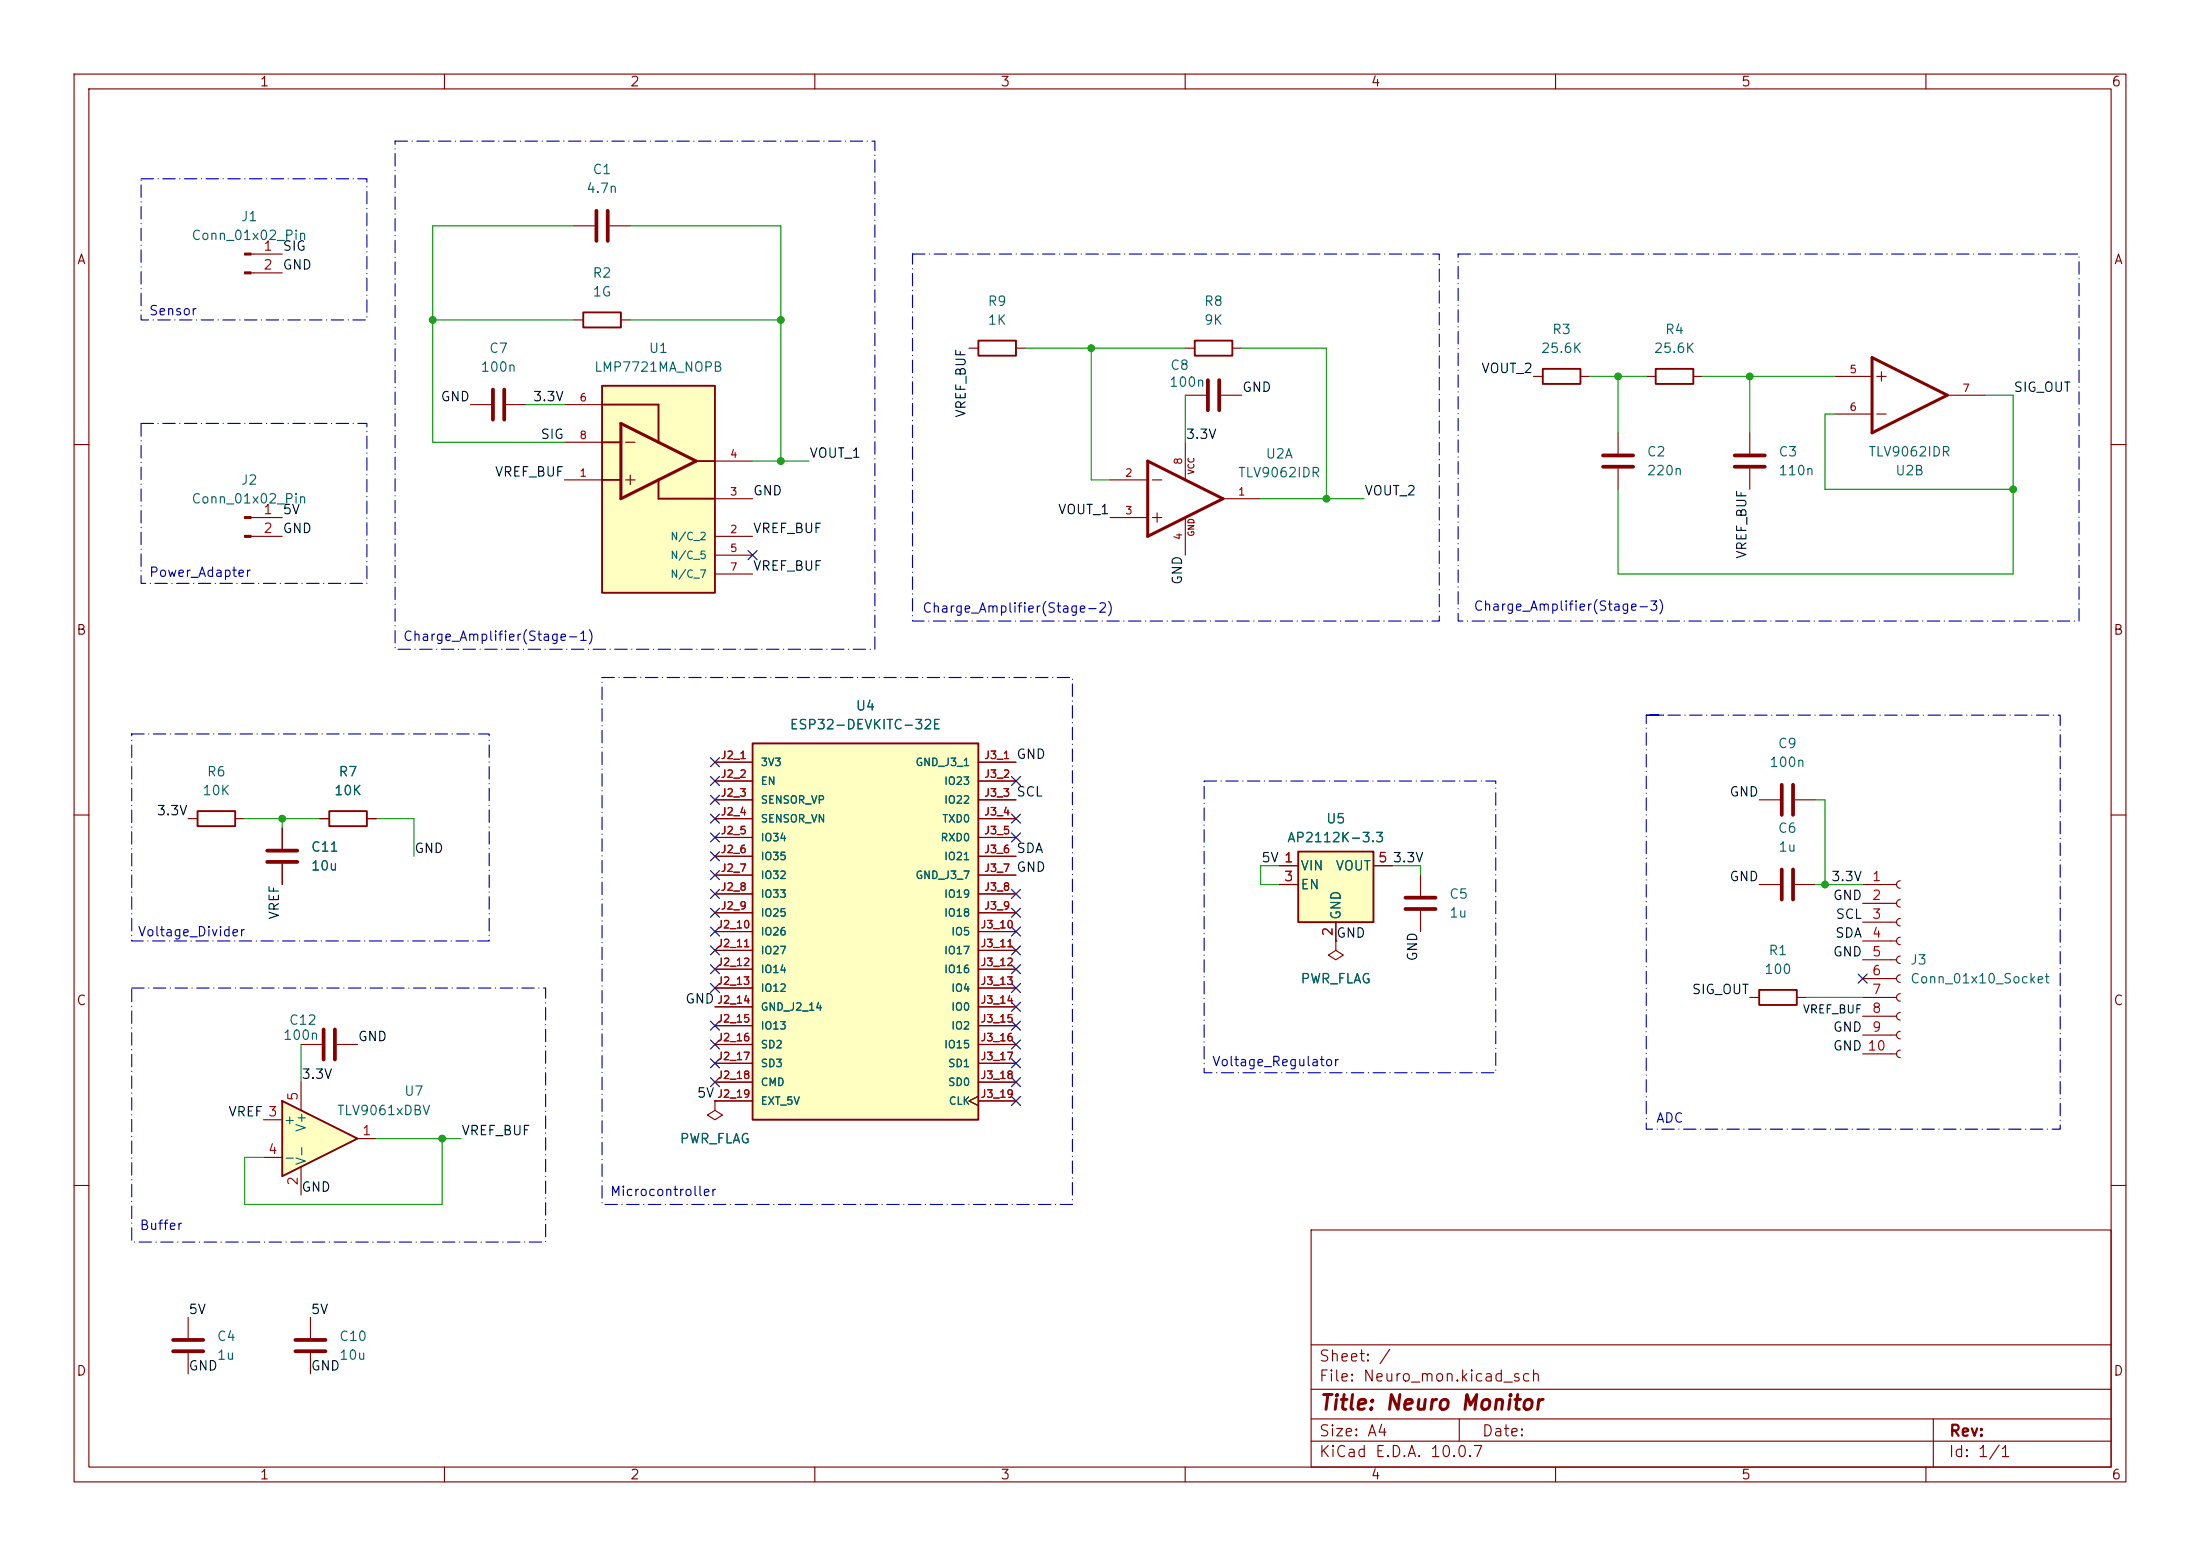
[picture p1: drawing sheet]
<svg xmlns="http://www.w3.org/2000/svg" width="297mm" height="210mm" viewBox="0 0 297 210" stroke-linecap="round" stroke-linejoin="round" font-family="sans-serif">
<g fill="none" stroke="#840000" stroke-width=".15">
<path d="M10 10h277v190h-277zM12 12h273v186h-273zM60 10v2M110 10v2M160 10v2M210 10v2M260 10v2M63.5 54.6h2.8M68.3 54.6h2.8M10 60h2M285 60h2M10 110h2"/>
<path d="M285 110h2M10 160h2M177 166h108v32h-108zM285 160h2M60 198v2M110 198v2M160 198v2M177 194.5h108M177 191.5h108M177 187.5h108M177 181.5h108M197 191.5v3"/>
<path d="M210 198v2M260 198v2M261 191.5v6.5"/>
</g>
<path d="M66.5 52.6v4M68.1 52.6v4" fill="none" stroke="#840000" stroke-width=".51"/>
<path d="M81.3 52.1h15.2v27.9h-15.2z" fill="#ffffc2"/>
<path d="M81.3 52.1h15.2v27.9h-15.2zM81.3 54.6h7.6v5.1M81.3 59.7h2.5M132.1 46h5.1v2h-5.1zM81.3 64.8h2.5M88.9 64.8v2.5h7.6M94 62.2h2.5M44.4 109.5h5.1v2h-5.1z" fill="none" stroke="#840000" stroke-width=".25"/>
<path d="M83.8 57.2l10.2 5-10.2 5.1zM154.9 62.2l10.2 5.1-10.2 5.1z" fill="none" stroke="#840000" stroke-width=".41"/>
<g fill="none" stroke="#840000" stroke-width=".15">
<path d="M76.2 59.7h5.1M76.2 54.6h5.1M84.5 59.7h1.2M130.8 47h1.3M137.2 47h1.2M160 53.3h2.8M160 59.7v5.1M164.8 53.3h2.8M76.2 64.8h5.1M84.5 64.8h1.2M85.1 64.1v1.3M96.5 72.4h5.1"/>
<path d="M96.5 67.3h5.1M96.5 62.2h5.1M96.5 74.9h5.1M96.5 77.5h5.1M149.9 64.8h5M149.9 69.9h5M155.6 64.8h1.2M155.6 69.9h1.2M156.2 69.2v1.3M160 69.9v5M165.1 67.3h5.1M43.2 110.5h1.2"/>
<path d="M49.5 110.5h1.3M96.5 148.6v1.3l1 .6-1 .6-1-.6 1-.6M96.5 148.6h.1M41.9 177.8v2.8M41.9 182.6v2.8"/>
</g>
<path d="M163.1 51.3v4.1M164.6 51.3v4.1M39.9 180.8h4M39.9 182.4h4" fill="none" stroke="#840000" stroke-width=".51"/>
<path d="M101.6 100.3h30.5v50.8h-30.5z" fill="#ffffc2"/>
<path d="M78.7 42.2h5.1v2h-5.1zM208.3 49.8h5.1v2h-5.1zM223.5 49.8h5.1v2h-5.1zM26.7 109.5h5v2h-5zM101.6 100.3h30.5v50.8h-30.5z" fill="none" stroke="#840000" stroke-width=".25"/>
<g fill="none" stroke="#840000" stroke-width=".15">
<path d="M77.5 43.2h1.2M83.8 43.2h1.3M207 50.8h1.3M213.4 50.8h1.2M218.4 58.4v2.8M222.2 50.8h1.3M228.6 50.8h1.3M236.2 58.4v2.8M247.6 50.8h5.1M247.6 55.9h5.1M253.4 50.8h1.2M253.4 55.9h1.2"/>
<path d="M254 50.2v1.2M262.9 53.3h5.1M33.9 69.9h4.2M33.9 72.4h4.2M218.4 63.2v2.8M236.2 63.2v2.8M25.4 110.5h1.3M31.7 110.5h1.3M38.1 111.8v2.8M38.1 116.6v2.8M96.5 102.9h5.1M96.5 105.4h5.1"/>
<path d="M96.5 108h5.1M96.5 110.5h5.1M96.5 113h5.1M96.5 115.6h5.1M96.5 118.1h5.1M132.1 102.9h5.1M132.1 105.4h5.1M132.1 108h5.1M132.1 110.5h5.1M132.1 113h5.1M132.1 115.6h5.1M132.1 118.1h5.1"/>
<path d="M237.5 108h2.8M237.5 119.4h2.8M242.3 108h2.8M242.3 119.4h2.8M96.5 120.7h5.1M96.5 123.2h5.1M96.5 125.7h5.1M96.5 128.3h5.1M96.5 130.8h5.1M96.5 133.4h5.1M96.5 135.9h5.1M96.5 138.4h5.1"/>
<path d="M132.1 120.7h5.1M132.1 123.2h5.1M132.1 125.7h5.1M132.1 128.3h5.1M132.1 130.8h5.1M132.1 133.4h5.1M132.1 135.9h5.1M132.1 138.4h5.1M96.5 141h5.1M96.5 143.5h5.1M96.5 146.1h5.1M96.5 148.6h5.1"/>
<path d="M132.1 148l-1.3 .6 1.3 .6M132.1 141h5.1M132.1 143.5h5.1M132.1 146.1h5.1M132.1 148.6h5.1M25.4 177.8v2.8M25.4 182.6v2.8"/>
</g>
<path d="M216.4 61.5h4.1M216.4 63h4.1M234.2 61.5h4.1M234.2 63h4.1M36.1 114.8h4M36.1 116.3h4M240.5 105.9v4.1M240.5 117.3v4.1M242.1 105.9v4.1M242.1 117.3v4.1M23.4 180.8h4M23.4 182.4h4" fill="none" stroke="#840000" stroke-width=".51"/>
<g fill="#840000" stroke="#840000" stroke-width=".15">
<path d="M33 69.7h.9v.3h-.9z"/>
<path d="M33 72.3h.9v.2h-.9z"/>
</g>
<path d="M252.7 48.3l10.2 5-10.2 5.1z" fill="none" stroke="#840000" stroke-width=".41"/>
<path d="M38.1 148.6l10.2 5.1-10.2 5.1z" fill="#ffffc2"/>
<path d="M237.5 133.6h5.1v2h-5.1zM38.1 148.6l10.2 5.1-10.2 5.1z" fill="none" stroke="#840000" stroke-width=".25"/>
<g fill="none" stroke="#840000" stroke-width=".15">
<path d="M77.5 30.5h2.8M82.3 30.5h2.8M180.3 127v1.3l1.1 .6-1.1 .6-1-.6 1-.6M180.3 127h.1M236.2 134.6h1.3M242.6 134.6h1.2M35.6 151.1h2.5M35.6 156.2h2.5M40.6 146.1v3.8M40.6 157.5v3.8M40.6 141h2.8M45.5 141h2.8"/>
<path d="M48.3 153.7h2.5"/>
</g>
<path d="M80.5 28.4v4.1M82 28.4v4.1M43.7 138.9v4.1M45.2 138.9v4.1" fill="none" stroke="#840000" stroke-width=".51"/>
<path d="M175.3 114.9h10.1v9.6h-10.1z" fill="#ffffc2"/>
<path d="M161.3 46h5.1v2h-5.1zM175.3 114.9h10.1v9.6h-10.1z" fill="none" stroke="#840000" stroke-width=".25"/>
<g fill="none" stroke="#840000" stroke-width=".15">
<path d="M33.9 34.3h4.2M33.9 36.8h4.2M160 47h1.3M166.4 47h1.2M38.1 111.8v2.8M38.1 116.6v2.8M43.2 110.5h1.2M49.5 110.5h1.3M96.5 102.9h5.1M96.5 105.4h5.1M96.5 108h5.1M96.5 110.5h5.1"/>
<path d="M96.5 113h5.1M96.5 115.6h5.1M96.5 118.1h5.1M132.1 102.9h5.1M132.1 105.4h5.1M132.1 108h5.1M132.1 110.5h5.1M132.1 113h5.1M132.1 115.6h5.1M132.1 118.1h5.1M172.7 116.8h2.6M172.7 119.4h2.6"/>
<path d="M185.4 116.8h2.6M191.8 118.1v2.8M251.5 119.4h4.5M256.5 118.9a.51 .51 0 0 0-.5 .5 .51 .51 0 0 0 .5 .5M96.5 120.7h5.1M96.5 123.2h5.1M96.5 125.7h5.1M96.5 128.3h5.1M96.5 130.8h5.1M96.5 133.4h5.1M96.5 135.9h5.1M96.5 138.4h5.1"/>
<path d="M132.1 120.7h5.1M132.1 123.2h5.1M132.1 125.7h5.1M132.1 128.3h5.1M132.1 130.8h5.1M132.1 133.4h5.1M132.1 135.9h5.1M132.1 138.4h5.1M180.3 127h.1M180.3 124.5v2.5M191.8 122.9v2.8M251.5 121.9h4.5"/>
<path d="M251.5 124.5h4.5M251.5 127h4.5M251.5 129.5h4.5M251.5 132.1h4.5M251.5 134.6h4.5M251.5 137.2h4.5M251.5 139.7h4.5M256.5 121.4a.51 .51 0 0 0-.5 .5 .51 .51 0 0 0 .5 .5M256.5 124a.51 .51 0 0 0-.5 .5 .51 .51 0 0 0 .5 .5M256.5 126.5a.51 .51 0 0 0-.5 .5 .51 .51 0 0 0 .5 .5M256.5 129a.51 .51 0 0 0-.5 .5 .51 .51 0 0 0 .5 .5M256.5 131.6a.51 .51 0 0 0-.5 .5 .51 .51 0 0 0 .5 .5"/>
<path d="M256.5 134.1a.51 .51 0 0 0-.5 .5 .51 .51 0 0 0 .5 .5M256.5 136.7a.51 .51 0 0 0-.5 .5 .51 .51 0 0 0 .5 .5M256.5 139.2a.51 .51 0 0 0-.5 .5 .51 .51 0 0 0 .5 .5M96.5 148.6h.1M96.5 141h5.1M96.5 143.5h5.1M96.5 146.1h5.1M96.5 148.6h5.1M132.1 148l-1.3 .6 1.3 .6M132.1 141h5.1M132.1 143.5h5.1M132.1 146.1h5.1"/>
<path d="M132.1 148.6h5.1M251.5 142.2h4.5M256.5 141.7a.51 .51 0 0 0-.5 .5 .51 .51 0 0 0 .5 .5"/>
</g>
<g fill="#840000" stroke="#840000" stroke-width=".15">
<path d="M33 34.2h.9v.2h-.9z"/>
<path d="M33 36.7h.9v.3h-.9z"/>
</g>
<path d="M189.7 121.2h4.1M189.7 122.7h4.1" fill="none" stroke="#840000" stroke-width=".51"/>
<g fill="none" stroke="#009600" stroke-width=".15">
<path d="M77.5 30.5h-19.1v29.2h17.8M85.1 30.5h20.3v31.7M58.4 43.2h19.1M71.1 54.6h5.1M85.1 43.2h20.3M138.4 47h21.6M147.3 47v17.8h2.6M160 53.3v6.4M167.6 47h11.5v20.3M214.6 50.8h7.6M218.4 50.8v7.6M229.9 50.8h17.7"/>
<path d="M236.2 50.8v7.6M247.6 55.9h-1.2v10.1h25.4M268 53.3h3.8v24.2h-53.4v-11.5M101.6 62.2h7.6M170.2 67.3h13.9M33 110.5h10.2M38.1 110.5v1.3M50.8 110.5h5.1v5.1M172.7 116.8h-2.5v2.6h2.5M188 116.8h3.8v1.3M245.1 119.4h6.4M245.1 108h1.3v11.4"/>
<path d="M243.8 134.6h7.7M40.6 141v5.1M50.8 153.7h11.4M59.7 153.7v8.9h-26.7v-6.4h2.6"/>
</g>
<g fill="none" stroke="#000084" stroke-width=".15">
<path d="M101 74.3l1.2 1.2M102.2 74.3l-1.2 1.2M95.9 112.4l1.2 1.2M95.9 107.3l1.2 1.3M95.9 102.3l1.2 1.2M95.9 117.5l1.2 1.2M95.9 104.8l1.2 1.2M95.9 109.9l1.2 1.2M95.9 115l1.2 1.2M97.1 112.4l-1.2 1.2M97.1 107.3l-1.2 1.3M97.1 102.3l-1.2 1.2"/>
<path d="M97.1 117.5l-1.2 1.2M97.1 104.8l-1.2 1.2M97.1 109.9l-1.2 1.2M97.1 115l-1.2 1.2M136.6 109.9l1.2 1.2M136.6 104.8l1.2 1.2M136.6 112.4l1.2 1.2M137.8 109.9l-1.2 1.2M137.8 104.8l-1.2 1.2M137.8 112.4l-1.2 1.2M95.9 132.7l1.2 1.3M95.9 130.2l1.2 1.2"/>
<path d="M95.9 127.7l1.2 1.2M95.9 137.8l1.2 1.2M95.9 120l1.2 1.3M95.9 125.1l1.2 1.2M95.9 122.6l1.2 1.2M97.1 132.7l-1.2 1.3M97.1 130.2l-1.2 1.2M97.1 127.7l-1.2 1.2M97.1 137.8l-1.2 1.2M97.1 120l-1.2 1.3M97.1 125.1l-1.2 1.2M97.1 122.6l-1.2 1.2"/>
<path d="M136.6 135.3l1.2 1.2M136.6 120l1.2 1.3M136.6 130.2l1.2 1.2M136.6 127.7l1.2 1.2M136.6 137.8l1.2 1.2M136.6 122.6l1.2 1.2M136.6 132.7l1.2 1.3M136.6 125.1l1.2 1.2M137.8 135.3l-1.2 1.2M137.8 120l-1.2 1.3M137.8 130.2l-1.2 1.2M137.8 127.7l-1.2 1.2"/>
<path d="M137.8 137.8l-1.2 1.2M137.8 122.6l-1.2 1.2M137.8 132.7l-1.2 1.3M137.8 125.1l-1.2 1.2M250.9 131.5l1.2 1.2M252.1 131.5l-1.2 1.2M95.9 140.4l1.2 1.2M95.9 142.9l1.2 1.2M95.9 145.4l1.2 1.3M97.1 145.4l-1.2 1.3M97.1 140.4l-1.2 1.2M97.1 142.9l-1.2 1.2"/>
<path d="M136.6 140.4l1.2 1.2M136.6 145.4l1.2 1.3M136.6 142.9l1.2 1.2M136.6 148l1.2 1.2M137.8 140.4l-1.2 1.2M137.8 145.4l-1.2 1.3M137.8 142.9l-1.2 1.2M137.8 148l-1.2 1.2"/>
</g>
<path d="M53.3 19.1h64.8v68.5h-64.8zM19 24.1h30.5v19.1h-30.5zM123.2 34.3h71.1v49.5h-71.1zM196.8 34.3h83.9v49.5h-83.9zM19 57.2h30.5v21.5h-30.5zM17.8 99.1h48.2v27.9h-48.2zM81.3 91.4h63.5v71.2h-63.5zM222.2 96.5h55.9v55.9h-55.9zM222.2 96.5h2.6h-2.6M162.6 105.4h39.3v39.4h-39.3zM17.8 133.4h55.9v34.2h-55.9z" fill="none" stroke="#0000c2" stroke-width=".15" stroke-dasharray="1.7 .6 0 .6"/>
<g fill="#009600" stroke="#009600" stroke-width=".14">
<circle cx="58.4" cy="43.2" r=".46"/>
<circle cx="105.4" cy="62.2" r=".46"/>
<circle cx="105.4" cy="43.2" r=".46"/>
<circle cx="246.4" cy="119.4" r=".46"/>
<circle cx="271.8" cy="66" r=".46"/>
<circle cx="218.4" cy="50.8" r=".46"/>
<circle cx="236.2" cy="50.8" r=".46"/>
<circle cx="179.1" cy="67.3" r=".46"/>
<circle cx="147.3" cy="47" r=".46"/>
<circle cx="59.7" cy="153.7" r=".46"/>
<circle cx="38.1" cy="110.5" r=".46"/>
</g>
<text font-size="2" fill="#840000" x="178" y="190.8">Title: Neuro Monitor</text>
<g font-size="1.5" fill="#840000">
<text x="178" y="184.1">Sheet: /</text>
<text x="178" y="186.8">File: Neuro_mon.kicad_sch</text>
<text x="178" y="197">KiCad E.D.A. 10.0.7</text>
<text x="178" y="194.2">Size: A4</text>
<text x="200" y="194.2">Date:</text>
<text x="263" y="197">Id: 1/1</text>
<text x="263" y="194.2">Rev:</text>
</g>
<g font-size="1.3" fill="#840000">
<text x="35" y="12">1</text>
<text x="85" y="12">2</text>
<text x="135" y="12">3</text>
<text x="185" y="12">4</text>
<text x="235" y="12">5</text>
<text x="285" y="12">6</text>
<text x="10.3" y="36">A</text>
<text x="285.3" y="36">A</text>
<text x="10.2" y="86">B</text>
<text x="285.2" y="86">B</text>
<text x="10.2" y="136">C</text>
<text x="285.2" y="136">C</text>
<text x="10.2" y="186">D</text>
<text x="285.2" y="186">D</text>
<text x="35" y="200">1</text>
<text x="85" y="200">2</text>
<text x="135" y="200">3</text>
<text x="185" y="200">4</text>
<text x="235" y="200">5</text>
<text x="285" y="200">6</text>
</g>
<g font-size="1.3" fill="#006464">
<text x="79.9" y="23.8">C1</text>
<text x="79.1" y="26.4">4.7n</text>
<text x="25.8" y="32.7">Conn_01x02_Pin</text>
<text x="32.4" y="30.2">J1</text>
<text x="79.9" y="37.8">R2</text>
<text x="79.9" y="40.3">1G</text>
<text x="133.3" y="41.6">R9</text>
<text x="162.5" y="41.6">R8</text>
<text x="65.9" y="48">C7</text>
<text x="87.5" y="48">U1</text>
<text x="133.3" y="44.1">1K</text>
<text x="162.5" y="44.1">9K</text>
<text x="207.9" y="48">25.6K</text>
<text x="209.5" y="45.4">R3</text>
<text x="223.2" y="48">25.6K</text>
<text x="224.7" y="45.4">R4</text>
<text x="64.8" y="50.5">100n</text>
<text x="80.1" y="50.5">LMP7721MA_NOPB</text>
<text x="157.8" y="52.5">100n</text>
<text x="157.9" y="50.2">C8</text>
<text x="32.4" y="65.7">J2</text>
<text x="167.1" y="64.7">TLV9062IDR</text>
<text x="170.8" y="62.2">U2A</text>
<text x="222.2" y="61.9">C2</text>
<text x="222.2" y="64.5">220n</text>
<text x="240" y="61.9">C3</text>
<text x="240" y="64.5">110n</text>
<text x="252.1" y="61.9">TLV9062IDR</text>
<text x="255.8" y="64.5">U2B</text>
<text x="25.8" y="68.3">Conn_01x02_Pin</text>
<text x="106.5" y="98.8">ESP32-DEVKITC-32E</text>
<text x="115.4" y="96.2">U4</text>
<text x="239.9" y="101.3">C9</text>
<text x="27.2" y="107.6">10K</text>
<text x="27.8" y="105.1">R6</text>
<text x="45" y="107.6">10K</text>
<text x="45.6" y="105.1">R7</text>
<text x="238.8" y="103.8">100n</text>
<text x="173.7" y="114">AP2112K-3.3</text>
<text x="178.9" y="111.5">U5</text>
<text x="239.9" y="112.7">C6</text>
<text x="41.9" y="115.3">C11</text>
<text x="41.9" y="117.8">10u</text>
<text x="175.5" y="117.8">VIN</text>
<text x="180.2" y="117.8">VOUT</text>
<text x="240" y="115.3">1u</text>
<text x="175.5" y="120.3">EN</text>
<text x="181.3" y="124.2" transform="rotate(-90 181.3 124.2)">GND</text>
<text x="195.6" y="121.6">C5</text>
<text x="195.6" y="124.2">1u</text>
<text x="238.1" y="131.8">100</text>
<text x="238.7" y="129.2">R1</text>
<text x="257.8" y="130.5">J3</text>
<text x="175.5" y="133">PWR_FLAG</text>
<text x="257.8" y="133">Conn_01x10_Socket</text>
<text x="38.1" y="140.7">100n</text>
<text x="38.9" y="138.6">C12</text>
<text x="54.5" y="148.2">U7</text>
<text x="38.2" y="152.1">+</text>
<text x="41.6" y="152.9" transform="rotate(-90 41.6 152.9)">V+</text>
<text x="45.4" y="150.8">TLV9061xDBV</text>
<text x="91.7" y="154.6">PWR_FLAG</text>
<text x="38.2" y="157.2">-</text>
<text x="41.6" y="157.4" transform="rotate(-90 41.6 157.4)">V-</text>
<text x="29.2" y="181.3">C4</text>
<text x="29.2" y="183.8">1u</text>
<text x="45.7" y="181.3">C10</text>
<text x="45.7" y="183.8">10u</text>
</g>
<g font-size="1.3" fill="#a90000">
<text x="35.5" y="34.2">1</text>
<text x="35.5" y="36.7">2</text>
<text x="35.5" y="69.7">1</text>
<text x="35.5" y="72.3">2</text>
<text x="173.3" y="119.2">3</text>
<text x="173.3" y="116.7">1</text>
<text x="186" y="116.7">5</text>
<text x="252.6" y="119.2">1</text>
<text x="252.6" y="121.8">2</text>
<text x="252.6" y="124.3">3</text>
<text x="180.2" y="126.5" transform="rotate(-90 180.2 126.5)">2</text>
<text x="252.6" y="126.9">4</text>
<text x="252.6" y="129.4">5</text>
<text x="252.6" y="131.9">6</text>
<text x="252.6" y="134.5">7</text>
<text x="252.6" y="137">8</text>
<text x="252.6" y="139.6">9</text>
<text x="40.5" y="148.7" transform="rotate(-90 40.5 148.7)">5</text>
<text x="48.8" y="153.5">1</text>
<text x="36.1" y="156.1">4</text>
<text x="40.5" y="160.1" transform="rotate(-90 40.5 160.1)">2</text>
</g>
<g font-size="1.3" fill="#0f0f0f">
<text x="38.1" y="34.2">SIG</text>
<text x="38.1" y="36.7">GND</text>
<text x="167.6" y="53.2">GND</text>
<text x="199.9" y="50.7">VOUT_2</text>
<text x="271.8" y="53.2">SIG_OUT</text>
<text x="59.4" y="54.5">GND</text>
<text x="71.9" y="54.5">3.3V</text>
<text x="72.9" y="59.6">SIG</text>
<text x="130.7" y="56.5" transform="rotate(-90 130.7 56.5)">VREF_BUF</text>
<text x="160" y="59.6">3.3V</text>
<text x="66.7" y="64.6">VREF_BUF</text>
<text x="109.2" y="62.1">VOUT_1</text>
<text x="38.1" y="69.7">5V</text>
<text x="101.6" y="67.2">GND</text>
<text x="142.7" y="69.7">VOUT_1</text>
<text x="184.1" y="67.2">VOUT_2</text>
<text x="38.1" y="72.3">GND</text>
<text x="101.6" y="77.3">VREF_BUF</text>
<text x="101.6" y="72.3">VREF_BUF</text>
<text x="236.1" y="75.5" transform="rotate(-90 236.1 75.5)">VREF_BUF</text>
<text x="159.9" y="79" transform="rotate(-90 159.9 79)">GND</text>
<text x="137.1" y="107.8">SCL</text>
<text x="137.1" y="102.7">GND</text>
<text x="233.4" y="107.8">GND</text>
<text x="21.1" y="110.4">3.3V</text>
<text x="55.9" y="115.4">GND</text>
<text x="137.1" y="115.4">SDA</text>
<text x="137.1" y="118">GND</text>
<text x="170.2" y="116.7">5V 1</text>
<text x="187.9" y="116.7">3.3V</text>
<text x="233.4" y="119.3">GND</text>
<text x="247.1" y="119.3">3.3V</text>
<text x="38" y="124.2" transform="rotate(-90 38 124.2)">VREF</text>
<text x="247.4" y="121.8">GND</text>
<text x="247.7" y="124.3">SCL</text>
<text x="180.3" y="126.9">GND</text>
<text x="191.6" y="129.8" transform="rotate(-90 191.6 129.8)">GND</text>
<text x="247.4" y="129.4">GND</text>
<text x="247.7" y="126.9">SDA</text>
<text x="92.4" y="135.8">GND</text>
<text x="228.3" y="134.5">SIG_OUT</text>
<text x="48.2" y="140.8">GND</text>
<text x="247.4" y="142.1">GND 10</text>
<text x="247.4" y="139.6">GND</text>
<text x="40.6" y="145.9">3.3V</text>
<text x="94" y="148.5">5V</text>
<text x="30.7" y="151">VREF 3</text>
<text x="62.2" y="153.5">VREF_BUF</text>
<text x="40.6" y="161.2">GND</text>
<text x="25.4" y="177.7">5V</text>
<text x="41.9" y="177.7">5V</text>
<text x="25.4" y="185.3">GND</text>
<text x="41.9" y="185.3">GND</text>
</g>
<g font-size="1.3" fill="#0000c2">
<text x="20" y="42.9">Sensor</text>
<text x="20" y="78.2">Power_Adapter</text>
<text x="124.4" y="83">Charge_Amplifier(Stage-2)</text>
<text x="198.9" y="82.8">Charge_Amplifier(Stage-3)</text>
<text x="54.3" y="86.8">Charge_Amplifier(Stage-1)</text>
<text x="18.5" y="126.7">Voltage_Divider</text>
<text x="163.5" y="144.2">Voltage_Regulator</text>
<text x="223.5" y="151.8">ADC</text>
<text x="82.3" y="161.7">Microcontroller</text>
<text x="18.8" y="166.3">Buffer</text>
</g>
<text font-size="1.1" fill="#0f0f0f" x="243.3" y="137">VREF_BUF</text>
<g font-size="1" fill="#a90000">
<text x="249.6" y="50.6">5</text>
<text x="264.8" y="53.2">7</text>
<text x="78.2" y="54.4">6</text>
<text x="78.2" y="59.5">8</text>
<text x="249.6" y="55.7">6</text>
<text x="78.2" y="64.6">1</text>
<text x="98.5" y="62">4</text>
<text x="151.8" y="64.6">2</text>
<text x="159.8" y="62.8" transform="rotate(-90 159.8 62.8)">8</text>
<text x="98.5" y="67.1">3</text>
<text x="151.8" y="69.7">3</text>
<text x="167.1" y="67.1">1</text>
<text x="98.5" y="72.2">2</text>
<text x="98.5" y="74.7">5</text>
<text x="98.5" y="77.3">7</text>
<text x="159.8" y="73" transform="rotate(-90 159.8 73)">4</text>
<text x="97.2" y="102.7">J2_1</text>
<text x="97.2" y="105.2">J2_2</text>
<text x="97.2" y="107.8">J2_3</text>
<text x="132.8" y="102.7">J3_1</text>
<text x="132.8" y="105.2">J3_2</text>
<text x="132.8" y="107.8">J3_3</text>
<text x="97.2" y="110.3">J2_4</text>
<text x="97.2" y="112.8">J2_5</text>
<text x="132.8" y="110.3">J3_4</text>
<text x="132.8" y="112.8">J3_5</text>
<text x="97.2" y="115.4">J2_6</text>
<text x="97.2" y="117.9">J2_7</text>
<text x="132.8" y="115.4">J3_6</text>
<text x="132.8" y="117.9">J3_7</text>
<text x="96.7" y="125.5">J2_10</text>
<text x="97.2" y="120.5">J2_8</text>
<text x="97.2" y="123">J2_9</text>
<text x="132.3" y="125.5">J3_10</text>
<text x="132.8" y="120.5">J3_8</text>
<text x="132.8" y="123">J3_9</text>
<text x="96.7" y="128.1">J2_11</text>
<text x="96.7" y="130.6">J2_12</text>
<text x="132.3" y="128.1">J3_11</text>
<text x="132.3" y="130.6">J3_12</text>
<text x="96.7" y="133.2">J2_13</text>
<text x="96.7" y="135.7">J2_14</text>
<text x="132.3" y="133.2">J3_13</text>
<text x="132.3" y="135.7">J3_14</text>
<text x="96.7" y="138.2">J2_15</text>
<text x="96.7" y="140.8">J2_16</text>
<text x="96.7" y="143.3">J2_17</text>
<text x="132.3" y="138.2">J3_15</text>
<text x="132.3" y="140.8">J3_16</text>
<text x="132.3" y="143.3">J3_17</text>
<text x="96.7" y="145.9">J2_18</text>
<text x="96.7" y="148.4">J2_19</text>
<text x="132.3" y="145.9">J3_18</text>
<text x="132.3" y="148.4">J3_19</text>
</g>
<g font-size="1" fill="#006464">
<text x="90.4" y="73.2">N/C_2</text>
<text x="90.4" y="75.7">N/C_5</text>
<text x="90.4" y="78.2">N/C_7</text>
<text x="102.6" y="103.6">3V3</text>
<text x="102.6" y="106.2">EN</text>
<text x="123.5" y="103.6">GND_J3_1</text>
<text x="127.4" y="106.2">IO23</text>
<text x="102.6" y="108.7">SENSOR_VP</text>
<text x="102.6" y="111.3">SENSOR_VN</text>
<text x="102.6" y="113.8">IO34</text>
<text x="126.9" y="113.8">RXD0</text>
<text x="127.1" y="111.3">TXD0</text>
<text x="127.4" y="108.7">IO22</text>
<text x="102.6" y="116.3">IO35</text>
<text x="102.6" y="118.9">IO32</text>
<text x="123.5" y="118.9">GND_J3_7</text>
<text x="127.4" y="116.3">IO21</text>
<text x="102.6" y="121.4">IO33</text>
<text x="102.6" y="124">IO25</text>
<text x="127.4" y="121.4">IO19</text>
<text x="127.4" y="124">IO18</text>
<text x="102.6" y="126.5">IO26</text>
<text x="102.6" y="129">IO27</text>
<text x="102.6" y="131.6">IO14</text>
<text x="127.4" y="129">IO17</text>
<text x="127.4" y="131.6">IO16</text>
<text x="128.3" y="126.5">IO5</text>
<text x="102.6" y="134.1">IO12</text>
<text x="102.6" y="136.7">GND_J2_14</text>
<text x="128.3" y="134.1">IO4</text>
<text x="128.3" y="136.7">IO0</text>
<text x="102.6" y="139.2">IO13</text>
<text x="102.6" y="141.7">SD2</text>
<text x="127.4" y="141.7">IO15</text>
<text x="128.3" y="139.2">IO2</text>
<text x="102.6" y="144.3">SD3</text>
<text x="102.6" y="146.8">CMD</text>
<text x="102.6" y="149.4">EXT_5V</text>
<text x="127.9" y="144.3">SD1</text>
<text x="127.9" y="146.8">SD0</text>
<text x="128" y="149.4">CLK</text>
</g>
<g font-size=".8" fill="#840000">
<text x="161.4" y="64.1" transform="rotate(-90 161.4 64.1)">VCC</text>
<text x="161.4" y="72.5" transform="rotate(-90 161.4 72.5)">GND</text>
</g>
</svg>
